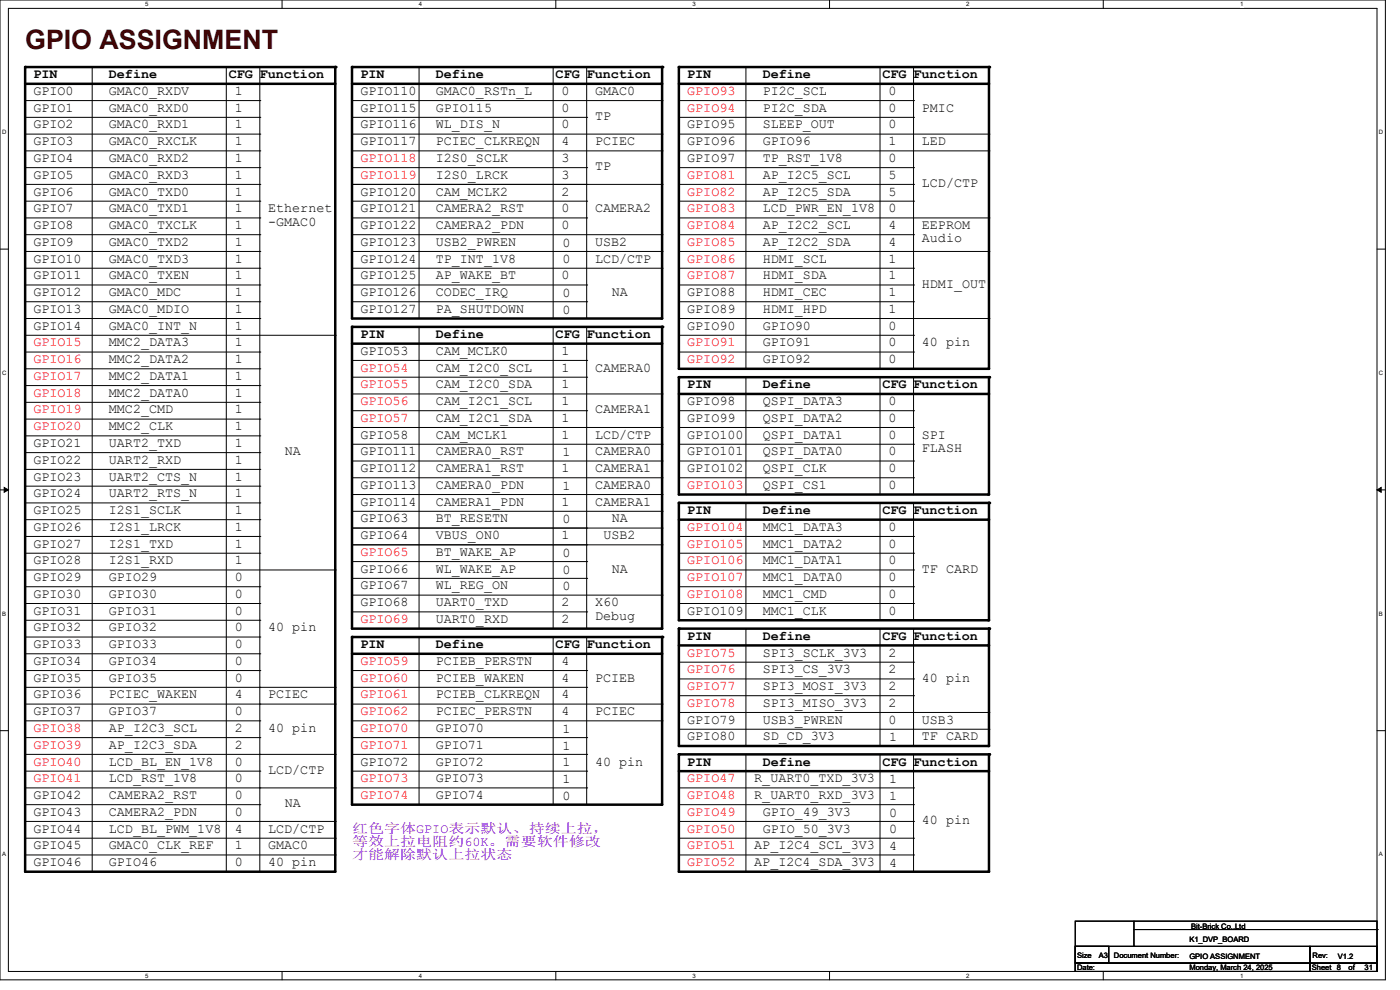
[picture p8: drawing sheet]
<svg xmlns="http://www.w3.org/2000/svg" width="297mm" height="210mm" viewBox="0 0 297 210" stroke-linecap="round" stroke-linejoin="round" font-family="sans-serif">
<path d="M0 0h293.9v207.8h-293.9zM1.8 1.8h290.3v204.3h-290.3z" fill="none" stroke="#000" stroke-width=".21"/>
<g fill="#fff">
<path d="M30.8 .2h.7v1.4h-.7z"/>
<path d="M30.8 206.2h.7v1.5h-.7z"/>
</g>
<path d="M59.8 0v1.8M59.8 206.1v1.7" fill="none" stroke="#000" stroke-width=".21"/>
<g fill="#fff">
<path d="M88.9 .2h.7v1.4h-.7z"/>
<path d="M88.9 206.2h.7v1.5h-.7z"/>
</g>
<path d="M117.9 0v1.8M117.9 206.1v1.7" fill="none" stroke="#000" stroke-width=".21"/>
<g fill="#fff">
<path d="M146.9 .2h.7v1.4h-.7z"/>
<path d="M146.9 206.2h.7v1.5h-.7z"/>
</g>
<path d="M176 0v1.8M176 206.1v1.7" fill="none" stroke="#000" stroke-width=".21"/>
<g fill="#fff">
<path d="M205 .2h.7v1.4h-.7z"/>
<path d="M205 206.2h.7v1.5h-.7z"/>
</g>
<path d="M234.1 0v1.8M234.1 206.1v1.7" fill="none" stroke="#000" stroke-width=".21"/>
<g fill="#fff">
<path d="M263.1 .2h.7v1.4h-.7z"/>
<path d="M263.1 206.2h.7v1.5h-.7z"/>
<path d="M.4 27.3h1v1.4h-1z"/>
<path d="M292.6 27.3h.9v1.4h-.9z"/>
<path d="M.4 78.4h1v1.4h-1z"/>
<path d="M292.6 78.4h.9v1.4h-.9z"/>
</g>
<path d="M0 52.8h1.8M292.1 52.8h1.8" fill="none" stroke="#000" stroke-width=".21"/>
<g fill="#fff">
<path d="M.4 129.4h.9v1.5h-.9z"/>
<path d="M292.6 129.4h.8v1.5h-.8z"/>
</g>
<path d="M0 103.9h1.8M292.1 103.9h1.8" fill="none" stroke="#000" stroke-width=".21"/>
<path d="M.9 103.4l.9 .5-.9 .5zM292.1 103.9l.9-.5v1z" fill="#000" stroke="#000" stroke-width=".21"/>
<g fill="#fff">
<path d="M.4 180.5h.9v1.4h-.9z"/>
<path d="M292.6 180.5h.8v1.4h-.8z"/>
</g>
<g fill="none" stroke="#000" stroke-width=".21">
<path d="M19.6 14.2h.1M19.6 14.2v170.7M48 14.2h.1M48 14.2v170.7M55.1 14.2h.1M55.1 14.2v170.7M88.9 14.2h.1M88.9 14.2v53.4M117.3 14.2h.1M117.3 14.2v53.4M124.5 14.2h.1M124.5 14.2v53.4"/>
<path d="M158.2 14.2h.1M158.2 14.2v64M186.7 14.2h.1M186.7 14.2v64M193.8 14.2h.1M193.8 14.2v64M5.3 21.3h49.8M5.3 24.9h49.8M5.3 28.4h49.8M5.3 35.6h49.8M5.3 39.1h49.8M5.3 32h49.8"/>
<path d="M55.1 21.3h.1M55.1 24.9h.1M55.1 28.4h.1M55.1 35.6h.1M55.1 39.1h.1M55.1 32h.1M74.7 21.3h65.8M74.7 24.9h49.8M74.7 28.4h65.8M74.7 35.6h49.8M74.7 39.1h65.8M74.7 32h65.8"/>
<path d="M124.5 24.9h.1M124.5 35.6h.1M124.5 39.1h.1M140.5 21.3h.1M140.5 32h.1M140.5 28.4h.1M140.5 39.1h.1M144 21.3h49.8M144 24.9h49.8M144 28.4h65.8M144 35.6h49.8M144 39.1h49.8"/>
<path d="M144 32h65.8M193.8 21.3h.1M193.8 24.9h.1M193.8 39.1h.1M193.8 35.6h.1M209.8 28.4h.1M209.8 32h.1M5.3 42.7h49.8M5.3 46.2h49.8M5.3 49.8h49.8M5.3 53.3h49.8M5.3 56.9h49.8"/>
<path d="M55.1 42.7h.1M55.1 46.2h.1M55.1 49.8h.1M55.1 53.3h.1M55.1 56.9h.1M74.7 42.7h49.8M74.7 46.2h49.8M74.7 49.8h65.8M74.7 53.3h65.8M74.7 56.9h65.8M124.5 42.7h.1M124.5 46.2h.1"/>
<path d="M124.5 53.3h.1M140.5 49.8h.1M140.5 56.9h.1M140.5 53.3h.1M144 42.7h49.8M144 46.2h65.8M144 49.8h49.8M144 53.3h65.8M144 56.9h49.8M193.8 42.7h.1M193.8 56.9h.1M193.8 49.8h.1"/>
<path d="M209.8 46.2h.1M209.8 53.3h.1M5.3 60.5h49.8M5.3 64h49.8M5.3 67.6h49.8M5.3 71.1h65.8M5.3 74.7h49.8M5.3 78.2h49.8M55.1 60.5h.1M55.1 64h.1M55.1 67.6h.1M55.1 74.7h.1"/>
<path d="M55.1 78.2h.1M71.1 71.1h.1M74.7 60.5h49.8M74.7 64h49.8M74.7 76.5h49.8M88.9 69.3h.1M88.9 69.3v64M117.3 69.3h.1M117.3 69.3v64M124.5 60.5h.1M124.5 64h.1M124.5 69.3h.1"/>
<path d="M124.5 76.5h.1M124.5 69.3v64M144 60.5h49.8M144 64h49.8M144 67.6h65.8M144 71.1h49.8M144 74.7h49.8M193.8 60.5h.1M193.8 64h.1M193.8 74.7h.1M193.8 71.1h.1M209.8 67.6h.1"/>
<path d="M5.3 81.8h49.8M5.3 85.3h49.8M5.3 88.9h49.8M5.3 92.5h49.8M5.3 96h49.8M5.3 99.6h49.8M55.1 81.8h.1M55.1 85.3h.1M55.1 88.9h.1M55.1 92.5h.1M55.1 96h.1M55.1 99.6h.1"/>
<path d="M74.7 80h49.8M74.7 83.6h65.8M74.7 90.7h65.8M74.7 87.1h49.8M74.7 94.2h65.8M74.7 97.8h65.8M124.5 80h.1M124.5 90.7h.1M124.5 87.1h.1M140.5 83.6h.1M140.5 94.2h.1M140.5 97.8h.1"/>
<path d="M140.5 90.7h.1M144 90.7h49.8M144 87.1h49.8M144 94.2h49.8M144 97.8h49.8M158.2 80h.1M158.2 80v24.9M186.7 80h.1M186.7 80v24.9M193.8 80h.1M193.8 87.1h.1M193.8 90.7h.1"/>
<path d="M193.8 94.2h.1M193.8 97.8h.1M193.8 80v24.9M5.3 113.8h49.8M5.3 117.3h49.8M5.3 103.1h49.8M5.3 106.7h49.8M5.3 110.2h49.8M55.1 103.1h.1M55.1 106.7h.1M55.1 110.2h.1M55.1 113.8h.1"/>
<path d="M55.1 117.3h.1M74.7 104.9h65.8M74.7 115.6h65.8M74.7 119.1h49.8M74.7 101.3h65.8M74.7 108.5h65.8M74.7 112h65.8M124.5 115.6h.1M124.5 119.1h.1M124.5 112h.1M140.5 104.9h.1M140.5 101.3h.1"/>
<path d="M140.5 108.5h.1M140.5 112h.1M140.5 115.6h.1M144 101.3h49.8M144 113.8h49.8M144 117.3h49.8M158.2 106.7h.1M158.2 106.7v24.9M186.7 106.7h.1M186.7 106.7v24.9M193.8 101.3h.1M193.8 106.7h.1"/>
<path d="M193.8 113.8h.1M193.8 117.3h.1M193.8 106.7v24.9M5.3 120.9h65.8M5.3 128h49.8M5.3 124.5h49.8M5.3 131.6h49.8M5.3 135.1h49.8M5.3 138.7h49.8M55.1 124.5h.1M55.1 128h.1M55.1 131.6h.1"/>
<path d="M55.1 135.1h.1M55.1 138.7h.1M71.1 120.9h.1M74.7 122.7h49.8M74.7 129.8h49.8M74.7 126.2h65.8M88.9 135.1h.1M88.9 135.1v35.6M117.3 135.1h.1M117.3 135.1v35.6M124.5 135.1h.1M124.5 122.7h.1"/>
<path d="M124.5 129.8h.1M124.5 135.1v35.6M140.5 126.2h.1M144 120.9h49.8M144 128h49.8M144 124.5h49.8M158.2 133.3h.1M158.2 133.3v24.9M186.7 133.3h.1M186.7 133.3v24.9M193.8 133.3h.1M193.8 120.9h.1"/>
<path d="M193.8 128h.1M193.8 124.5h.1M193.8 133.3v24.9M0 155h1.8M5.3 142.2h49.8M5.3 145.8h65.8M5.3 152.9h49.8M5.3 156.5h49.8M5.3 149.4h65.8M55.1 142.2h.1M55.1 145.8h.1M55.1 149.4h.1"/>
<path d="M55.1 152.9h.1M55.1 156.5h.1M71.1 145.8h.1M71.1 149.4h.1M74.7 142.2h49.8M74.7 145.8h49.8M74.7 152.9h65.8M74.7 156.5h49.8M74.7 149.4h65.8M124.5 142.2h.1M124.5 145.8h.1M124.5 156.5h.1"/>
<path d="M140.5 152.9h.1M140.5 149.4h.1M144 140.5h49.8M144 144h49.8M144 147.6h49.8M144 151.1h65.8M144 154.7h65.8M193.8 140.5h.1M193.8 144h.1M193.8 147.6h.1M209.8 151.1h.1M209.8 154.7h.1"/>
<path d="M292.1 155h1.8M5.3 167.1h65.8M5.3 170.7h49.8M5.3 174.2h65.8M5.3 177.8h65.8M5.3 160h65.8M5.3 163.6h49.8M55.1 160h.1M55.1 163.6h.1M55.1 167.1h.1M55.1 170.7h.1M71.1 174.2h.1"/>
<path d="M71.1 177.8h.1M71.1 167.1h.1M71.1 160h.1M74.7 167.1h49.8M74.7 160h49.8M74.7 163.6h49.8M124.5 160h.1M124.5 163.6h.1M124.5 167.1h.1M144 167.1h49.8M144 170.7h49.8M144 174.2h49.8"/>
<path d="M144 177.8h49.8M158.2 160h.1M158.2 160v24.9M186.7 160h.1M186.7 160v24.9M193.8 160h.1M193.8 167.1h.1M193.8 170.7h.1M193.8 174.2h.1M193.8 177.8h.1M193.8 160v24.9M5.3 181.4h65.8"/>
<path d="M71.1 181.4h.1M144 181.4h49.8M193.8 181.4h.1M228.1 195.4h64v10.7h-64zM240.6 197.2h51.5M240.6 195.4v5.3M292.1 197.2h.1M228.1 200.7h7.1v3.6h-7.1zM228.1 200.7h49.8v3.6h-49.8zM228.1 204.3h49.8v1.8h-49.8zM240.6 200.7h.1M277.9 200.7h14.2v3.6h-14.2z"/>
<path d="M277.9 204.3h14.2v1.8h-14.2z"/>
</g>
<g fill="none" stroke="#000" stroke-width=".53">
<path d="M5.3 17.8h65.6M74.7 17.8h65.6M144 17.8h65.6M74.7 72.9h65.6M140.3 67.6h-65.6v-53.4h65.8v53.4M209.6 78.2h-65.6v-64h65.8v64M144 83.6h65.6M144 110.2h65.6M209.6 104.9h-65.6v-24.9h65.8v24.9M74.7 138.7h65.6M140.3 133.3h-65.6v-64h65.8v64M144 136.9h65.6"/>
<path d="M209.6 131.6h-65.6v-24.9h65.8v24.9M209.6 158.2h-65.6v-24.9h65.8v24.9M140.3 170.7h-65.6v-35.6h65.8v35.6M144 163.6h65.6M70.9 184.9h-65.6v-170.7h65.8v170.7M209.6 184.9h-65.6v-24.9h65.8v24.9"/>
</g>
<g fill="#000">
<circle cx="5.3" cy="14.2" r=".26"/>
<circle cx="70.9" cy="17.8" r=".26"/>
<circle cx="71.1" cy="14.2" r=".26"/>
<circle cx="74.7" cy="14.2" r=".26"/>
<circle cx="140.3" cy="17.8" r=".26"/>
<circle cx="140.5" cy="14.2" r=".26"/>
<circle cx="144" cy="14.2" r=".26"/>
<circle cx="209.6" cy="17.8" r=".26"/>
<circle cx="209.8" cy="14.2" r=".26"/>
<circle cx="74.7" cy="69.3" r=".26"/>
<circle cx="140.3" cy="72.9" r=".26"/>
<circle cx="140.3" cy="67.6" r=".26"/>
<circle cx="140.5" cy="69.3" r=".26"/>
<circle cx="209.6" cy="78.2" r=".26"/>
<circle cx="144" cy="80" r=".26"/>
<circle cx="209.6" cy="83.6" r=".26"/>
<circle cx="209.8" cy="80" r=".26"/>
<circle cx="144" cy="106.7" r=".26"/>
<circle cx="209.6" cy="110.2" r=".26"/>
<circle cx="209.6" cy="104.9" r=".26"/>
<circle cx="209.8" cy="106.7" r=".26"/>
<circle cx="74.7" cy="135.1" r=".26"/>
<circle cx="140.3" cy="133.3" r=".26"/>
<circle cx="140.3" cy="138.7" r=".26"/>
<circle cx="140.5" cy="135.1" r=".26"/>
<circle cx="144" cy="133.3" r=".26"/>
<circle cx="209.6" cy="136.9" r=".26"/>
<circle cx="209.6" cy="131.6" r=".26"/>
<circle cx="209.8" cy="133.3" r=".26"/>
<circle cx="209.6" cy="158.2" r=".26"/>
<circle cx="140.3" cy="170.7" r=".26"/>
<circle cx="144" cy="160" r=".26"/>
<circle cx="209.6" cy="163.6" r=".26"/>
<circle cx="209.8" cy="160" r=".26"/>
<circle cx="70.9" cy="184.9" r=".26"/>
<circle cx="209.6" cy="184.9" r=".26"/>
</g>
<text font-size="5.7" fill="#400000" x="5.3" y="10.5">GPIO ASSIGNMENT</text>
<g font-size="2.8">
<text x="7.1" y="16.6">PIN</text>
<text x="23.1" y="16.6">Define</text>
<text x="48.5" y="16.6">CFG</text>
<text x="55.1" y="16.6">Function</text>
<text x="76.5" y="16.6">PIN</text>
<text x="92.5" y="16.6">Define</text>
<text x="117.9" y="16.6">CFG</text>
<text x="124.5" y="16.6">Function</text>
<text x="145.8" y="16.6">PIN</text>
<text x="161.8" y="16.6">Define</text>
<text x="187.2" y="16.6">CFG</text>
<text x="193.8" y="16.6">Function</text>
<text x="7.1" y="20.1">GPIO0</text>
<text x="7.1" y="23.7">GPIO1</text>
<text x="23.1" y="20.1">GMAC0_RXDV</text>
<text x="23.1" y="23.7">GMAC0_RXD0</text>
<text x="49.8" y="20.1">1</text>
<text x="49.8" y="23.7">1</text>
<text x="76.5" y="23.7">GPIO115</text>
<text x="76.5" y="20.1">GPIO110</text>
<text x="92.5" y="20.1">GMAC0_RSTn_L</text>
<text x="92.5" y="23.7">GPIO115</text>
<text x="119.1" y="23.7">0</text>
<text x="119.1" y="20.1">0</text>
<text x="126.2" y="20.1">GMAC0</text>
<text x="161.8" y="23.7">PI2C_SDA</text>
<text x="161.8" y="20.1">PI2C_SCL</text>
<text x="188.5" y="20.1">0</text>
<text x="188.5" y="23.7">0</text>
<text x="195.6" y="23.7">PMIC</text>
<text x="7.1" y="27.3">GPIO2</text>
<text x="23.1" y="27.3">GMAC0_RXD1</text>
<text x="49.8" y="27.3">1</text>
<text x="76.5" y="27.3">GPIO116</text>
<text x="92.5" y="27.3">WL_DIS_N</text>
<text x="119.1" y="27.3">0</text>
<text x="126.2" y="25.5">TP</text>
<text x="145.8" y="27.3">GPIO95</text>
<text x="161.8" y="27.3">SLEEP_OUT</text>
<text x="188.5" y="27.3">0</text>
<text x="7.1" y="34.4">GPIO4</text>
<text x="7.1" y="30.8">GPIO3</text>
<text x="23.1" y="34.4">GMAC0_RXD2</text>
<text x="23.1" y="30.8">GMAC0_RXCLK</text>
<text x="49.8" y="30.8">1</text>
<text x="49.8" y="34.4">1</text>
<text x="76.5" y="30.8">GPIO117</text>
<text x="92.5" y="30.8">PCIEC_CLKREQN</text>
<text x="92.5" y="34.4">I2S0_SCLK</text>
<text x="119.1" y="30.8">4</text>
<text x="119.1" y="34.4">3</text>
<text x="126.2" y="30.8">PCIEC</text>
<text x="145.8" y="30.8">GPIO96</text>
<text x="145.8" y="34.4">GPIO97</text>
<text x="161.8" y="30.8">GPIO96</text>
<text x="161.8" y="34.4">TP_RST_1V8</text>
<text x="188.5" y="30.8">1</text>
<text x="188.5" y="34.4">0</text>
<text x="195.6" y="30.8">LED</text>
<text x="7.1" y="41.5">GPIO6</text>
<text x="7.1" y="37.9">GPIO5</text>
<text x="23.1" y="37.9">GMAC0_RXD3</text>
<text x="23.1" y="41.5">GMAC0_TXD0</text>
<text x="49.8" y="37.9">1</text>
<text x="49.8" y="41.5">1</text>
<text x="76.5" y="41.5">GPIO120</text>
<text x="92.5" y="37.9">I2S0_LRCK</text>
<text x="92.5" y="41.5">CAM_MCLK2</text>
<text x="119.1" y="37.9">3</text>
<text x="119.1" y="41.5">2</text>
<text x="126.2" y="36.1">TP</text>
<text x="161.8" y="41.5">AP_I2C5_SDA</text>
<text x="161.8" y="37.9">AP_I2C5_SCL</text>
<text x="188.5" y="37.9">5</text>
<text x="188.5" y="41.5">5</text>
<text x="195.6" y="39.7">LCD/CTP</text>
<text x="7.1" y="45">GPIO7</text>
<text x="23.1" y="45">GMAC0_TXD1</text>
<text x="49.8" y="45">1</text>
<text x="56.9" y="45">Ethernet</text>
<text x="56.9" y="47.9">-GMAC0</text>
<text x="76.5" y="45">GPIO121</text>
<text x="92.5" y="45">CAMERA2_RST</text>
<text x="119.1" y="45">0</text>
<text x="126.2" y="45">CAMERA2</text>
<text x="161.8" y="45">LCD_PWR_EN_1V8</text>
<text x="188.5" y="45">0</text>
<text x="7.1" y="52.1">GPIO9</text>
<text x="7.1" y="48.6">GPIO8</text>
<text x="23.1" y="52.1">GMAC0_TXD2</text>
<text x="23.1" y="48.6">GMAC0_TXCLK</text>
<text x="49.8" y="48.6">1</text>
<text x="49.8" y="52.1">1</text>
<text x="76.5" y="52.1">GPIO123</text>
<text x="76.5" y="48.6">GPIO122</text>
<text x="92.5" y="52.1">USB2_PWREN</text>
<text x="92.5" y="48.6">CAMERA2_PDN</text>
<text x="119.1" y="48.6">0</text>
<text x="119.3" y="52.3">0</text>
<text x="126.2" y="52.1">USB2</text>
<text x="161.8" y="52.1">AP_I2C2_SDA</text>
<text x="161.8" y="48.6">AP_I2C2_SCL</text>
<text x="188.5" y="48.6">4</text>
<text x="188.5" y="52.1">4</text>
<text x="195.6" y="48.6">EEPROM</text>
<text x="195.6" y="51.4">Audio</text>
<text x="7.1" y="59.3">GPIO11</text>
<text x="7.1" y="55.7">GPIO10</text>
<text x="23.1" y="55.7">GMAC0_TXD3</text>
<text x="23.1" y="59.3">GMAC0_TXEN</text>
<text x="49.8" y="55.7">1</text>
<text x="49.8" y="59.3">1</text>
<text x="76.5" y="55.7">GPIO124</text>
<text x="76.5" y="59.3">GPIO125</text>
<text x="92.5" y="55.7">TP_INT_1V8</text>
<text x="92.5" y="59.3">AP_WAKE_BT</text>
<text x="119.1" y="59.3">0</text>
<text x="119.3" y="55.9">0</text>
<text x="126.2" y="55.7">LCD/CTP</text>
<text x="161.8" y="59.3">HDMI_SDA</text>
<text x="161.8" y="55.7">HDMI_SCL</text>
<text x="188.5" y="55.7">1</text>
<text x="188.5" y="59.3">1</text>
<text x="7.1" y="62.8">GPIO12</text>
<text x="23.1" y="62.8">GMAC0_MDC</text>
<text x="49.8" y="62.8">1</text>
<text x="76.5" y="62.8">GPIO126</text>
<text x="92.5" y="62.8">CODEC_IRQ</text>
<text x="119.3" y="63">0</text>
<text x="129.8" y="62.8">NA</text>
<text x="145.8" y="62.8">GPIO88</text>
<text x="161.8" y="62.8">HDMI_CEC</text>
<text x="188.5" y="62.8">1</text>
<text x="195.6" y="61">HDMI_OUT</text>
<text x="7.1" y="66.4">GPIO13</text>
<text x="7.1" y="69.9">GPIO14</text>
<text x="23.1" y="69.9">GMAC0_INT_N</text>
<text x="23.1" y="66.4">GMAC0_MDIO</text>
<text x="49.8" y="66.4">1</text>
<text x="49.8" y="69.9">1</text>
<text x="76.5" y="66.4">GPIO127</text>
<text x="76.5" y="71.7">PIN</text>
<text x="92.5" y="71.7">Define</text>
<text x="92.5" y="66.4">PA_SHUTDOWN</text>
<text x="117.9" y="71.7">CFG</text>
<text x="119.3" y="66.5">0</text>
<text x="124.5" y="71.7">Function</text>
<text x="145.8" y="66.4">GPIO89</text>
<text x="145.8" y="69.9">GPIO90</text>
<text x="161.8" y="66.4">HDMI_HPD</text>
<text x="161.8" y="69.9">GPIO90</text>
<text x="188.5" y="66.4">1</text>
<text x="188.5" y="69.9">0</text>
<text x="23.1" y="73.5">MMC2_DATA3</text>
<text x="23.1" y="77">MMC2_DATA2</text>
<text x="49.8" y="73.5">1</text>
<text x="49.8" y="77">1</text>
<text x="76.5" y="75.3">GPIO53</text>
<text x="92.5" y="75.3">CAM_MCLK0</text>
<text x="119.1" y="75.3">1</text>
<text x="161.8" y="73.5">GPIO91</text>
<text x="161.8" y="77">GPIO92</text>
<text x="188.5" y="73.5">0</text>
<text x="188.5" y="77">0</text>
<text x="195.6" y="73.5">40 pin</text>
<text x="23.1" y="80.6">MMC2_DATA1</text>
<text x="49.8" y="80.6">1</text>
<text x="92.5" y="82.4">CAM_I2C0_SDA</text>
<text x="92.5" y="78.8">CAM_I2C0_SCL</text>
<text x="119.1" y="78.8">1</text>
<text x="119.1" y="82.4">1</text>
<text x="126.2" y="78.8">CAMERA0</text>
<text x="145.8" y="82.4">PIN</text>
<text x="161.8" y="82.4">Define</text>
<text x="187.2" y="82.4">CFG</text>
<text x="193.8" y="82.4">Function</text>
<text x="23.1" y="84.1">MMC2_DATA0</text>
<text x="23.1" y="87.7">MMC2_CMD</text>
<text x="49.8" y="84.1">1</text>
<text x="49.8" y="87.7">1</text>
<text x="92.5" y="85.9">CAM_I2C1_SCL</text>
<text x="92.5" y="89.5">CAM_I2C1_SDA</text>
<text x="119.1" y="85.9">1</text>
<text x="119.1" y="89.5">1</text>
<text x="126.2" y="87.7">CAMERA1</text>
<text x="145.8" y="89.5">GPIO99</text>
<text x="145.8" y="85.9">GPIO98</text>
<text x="161.8" y="89.5">QSPI_DATA2</text>
<text x="161.8" y="85.9">QSPI_DATA3</text>
<text x="188.5" y="85.9">0</text>
<text x="188.5" y="89.5">0</text>
<text x="7.1" y="94.8">GPIO21</text>
<text x="23.1" y="94.8">UART2_TXD</text>
<text x="23.1" y="91.3">MMC2_CLK</text>
<text x="49.8" y="91.3">1</text>
<text x="49.8" y="94.8">1</text>
<text x="76.5" y="93">GPIO58</text>
<text x="92.5" y="93">CAM_MCLK1</text>
<text x="119.1" y="93">1</text>
<text x="126.2" y="93">LCD/CTP</text>
<text x="145.8" y="93">GPIO100</text>
<text x="161.8" y="93">QSPI_DATA1</text>
<text x="188.5" y="93">0</text>
<text x="195.6" y="93">SPI</text>
<text x="195.6" y="95.9">FLASH</text>
<text x="7.1" y="101.9">GPIO23</text>
<text x="7.1" y="98.4">GPIO22</text>
<text x="23.1" y="101.9">UART2_CTS_N</text>
<text x="23.1" y="98.4">UART2_RXD</text>
<text x="49.8" y="98.4">1</text>
<text x="49.8" y="101.9">1</text>
<text x="60.5" y="96.6">NA</text>
<text x="76.5" y="96.6">GPIO111</text>
<text x="76.5" y="100.1">GPIO112</text>
<text x="92.5" y="96.6">CAMERA0_RST</text>
<text x="92.5" y="100.1">CAMERA1_RST</text>
<text x="119.1" y="100.1">1</text>
<text x="119.3" y="96.8">1</text>
<text x="126.2" y="96.6">CAMERA0</text>
<text x="126.2" y="100.1">CAMERA1</text>
<text x="145.8" y="96.6">GPIO101</text>
<text x="145.8" y="100.1">GPIO102</text>
<text x="161.8" y="96.6">QSPI_DATA0</text>
<text x="161.8" y="100.1">QSPI_CLK</text>
<text x="188.5" y="96.6">0</text>
<text x="188.5" y="100.1">0</text>
<text x="7.1" y="105.5">GPIO24</text>
<text x="23.1" y="105.5">UART2_RTS_N</text>
<text x="49.8" y="105.5">1</text>
<text x="76.5" y="103.7">GPIO113</text>
<text x="76.5" y="107.3">GPIO114</text>
<text x="92.5" y="107.3">CAMERA1_PDN</text>
<text x="92.5" y="103.7">CAMERA0_PDN</text>
<text x="119.1" y="107.3">1</text>
<text x="119.3" y="103.9">1</text>
<text x="126.2" y="103.7">CAMERA0</text>
<text x="126.2" y="107.3">CAMERA1</text>
<text x="161.8" y="103.7">QSPI_CS1</text>
<text x="188.5" y="103.7">0</text>
<text x="7.1" y="112.6">GPIO26</text>
<text x="7.1" y="109">GPIO25</text>
<text x="23.1" y="109">I2S1_SCLK</text>
<text x="23.1" y="112.6">I2S1_LRCK</text>
<text x="49.8" y="109">1</text>
<text x="49.8" y="112.6">1</text>
<text x="76.5" y="110.8">GPIO63</text>
<text x="92.5" y="110.8">BT_RESETN</text>
<text x="119.3" y="111">0</text>
<text x="129.8" y="110.8">NA</text>
<text x="145.8" y="109">PIN</text>
<text x="161.8" y="109">Define</text>
<text x="161.8" y="112.6">MMC1_DATA3</text>
<text x="187.2" y="109">CFG</text>
<text x="188.5" y="112.6">0</text>
<text x="193.8" y="109">Function</text>
<text x="7.1" y="116.2">GPIO27</text>
<text x="7.1" y="119.7">GPIO28</text>
<text x="23.1" y="116.2">I2S1_TXD</text>
<text x="23.1" y="119.7">I2S1_RXD</text>
<text x="49.8" y="116.2">1</text>
<text x="49.8" y="119.7">1</text>
<text x="76.5" y="114.4">GPIO64</text>
<text x="92.5" y="114.4">VBUS_ON0</text>
<text x="92.5" y="117.9">BT_WAKE_AP</text>
<text x="119.1" y="114.4">1</text>
<text x="119.3" y="118.1">0</text>
<text x="128" y="114.4">USB2</text>
<text x="161.8" y="116.2">MMC1_DATA2</text>
<text x="161.8" y="119.7">MMC1_DATA1</text>
<text x="188.5" y="116.2">0</text>
<text x="188.5" y="119.7">0</text>
<text x="7.1" y="123.3">GPIO29</text>
<text x="23.1" y="123.3">GPIO29</text>
<text x="49.8" y="123.3">0</text>
<text x="76.5" y="121.5">GPIO66</text>
<text x="76.5" y="125">GPIO67</text>
<text x="92.5" y="121.5">WL_WAKE_AP</text>
<text x="92.5" y="125">WL_REG_ON</text>
<text x="119.3" y="121.7">0</text>
<text x="119.3" y="125.2">0</text>
<text x="129.8" y="121.5">NA</text>
<text x="161.8" y="123.3">MMC1_DATA0</text>
<text x="188.5" y="123.3">0</text>
<text x="195.6" y="121.5">TF CARD</text>
<text x="7.1" y="130.4">GPIO31</text>
<text x="7.1" y="126.8">GPIO30</text>
<text x="23.1" y="126.8">GPIO30</text>
<text x="23.1" y="130.4">GPIO31</text>
<text x="49.8" y="126.8">0</text>
<text x="49.8" y="130.4">0</text>
<text x="76.5" y="128.6">GPIO68</text>
<text x="92.5" y="128.6">UART0_TXD</text>
<text x="119.1" y="128.6">2</text>
<text x="126.2" y="128.6">X60</text>
<text x="126.2" y="131.4">Debug</text>
<text x="145.8" y="130.4">GPIO109</text>
<text x="161.8" y="130.4">MMC1_CLK</text>
<text x="161.8" y="126.8">MMC1_CMD</text>
<text x="188.5" y="126.8">0</text>
<text x="188.5" y="130.4">0</text>
<text x="7.1" y="137.5">GPIO33</text>
<text x="7.1" y="133.9">GPIO32</text>
<text x="23.1" y="133.9">GPIO32</text>
<text x="23.1" y="137.5">GPIO33</text>
<text x="49.8" y="133.9">0</text>
<text x="49.8" y="137.5">0</text>
<text x="56.9" y="133.9">40 pin</text>
<text x="76.5" y="137.5">PIN</text>
<text x="92.5" y="137.5">Define</text>
<text x="92.5" y="132.2">UART0_RXD</text>
<text x="117.9" y="137.5">CFG</text>
<text x="119.1" y="132.2">2</text>
<text x="124.5" y="137.5">Function</text>
<text x="145.8" y="135.7">PIN</text>
<text x="161.8" y="135.7">Define</text>
<text x="187.2" y="135.7">CFG</text>
<text x="193.8" y="135.7">Function</text>
<text x="7.1" y="141">GPIO34</text>
<text x="23.1" y="141">GPIO34</text>
<text x="49.8" y="141">0</text>
<text x="92.5" y="141">PCIEB_PERSTN</text>
<text x="119.1" y="141">4</text>
<text x="161.8" y="142.8">SPI3_CS_3V3</text>
<text x="161.8" y="139.3">SPI3_SCLK_3V3</text>
<text x="188.5" y="139.3">2</text>
<text x="188.5" y="142.8">2</text>
<text x="7.1" y="144.6">GPIO35</text>
<text x="7.1" y="148.2">GPIO36</text>
<text x="23.1" y="148.2">PCIEC_WAKEN</text>
<text x="23.1" y="144.6">GPIO35</text>
<text x="49.8" y="148.2">4</text>
<text x="49.8" y="144.6">0</text>
<text x="56.9" y="148.2">PCIEC</text>
<text x="92.5" y="148.2">PCIEB_CLKREQN</text>
<text x="92.5" y="144.6">PCIEB_WAKEN</text>
<text x="119.1" y="144.6">4</text>
<text x="119.1" y="148.2">4</text>
<text x="126.2" y="144.6">PCIEB</text>
<text x="161.8" y="146.4">SPI3_MOSI_3V3</text>
<text x="161.8" y="149.9">SPI3_MISO_3V3</text>
<text x="188.5" y="146.4">2</text>
<text x="188.5" y="149.9">2</text>
<text x="195.6" y="144.6">40 pin</text>
<text x="7.1" y="151.7">GPIO37</text>
<text x="23.1" y="155.3">AP_I2C3_SCL</text>
<text x="23.1" y="151.7">GPIO37</text>
<text x="49.8" y="151.7">0</text>
<text x="49.8" y="155.3">2</text>
<text x="56.9" y="155.3">40 pin</text>
<text x="92.5" y="151.7">PCIEC_PERSTN</text>
<text x="92.5" y="155.3">GPIO70</text>
<text x="119.1" y="151.7">4</text>
<text x="119.3" y="155.4">1</text>
<text x="126.2" y="151.7">PCIEC</text>
<text x="145.8" y="153.5">GPIO79</text>
<text x="161.8" y="153.5">USB3_PWREN</text>
<text x="188.5" y="153.5">0</text>
<text x="195.6" y="153.5">USB3</text>
<text x="23.1" y="158.8">AP_I2C3_SDA</text>
<text x="49.8" y="158.8">2</text>
<text x="92.5" y="158.8">GPIO71</text>
<text x="119.3" y="159">1</text>
<text x="145.8" y="157">GPIO80</text>
<text x="161.8" y="157">SD_CD_3V3</text>
<text x="188.7" y="157.2">1</text>
<text x="195.6" y="157">TF CARD</text>
<text x="23.1" y="162.4">LCD_BL_EN_1V8</text>
<text x="23.1" y="165.9">LCD_RST_1V8</text>
<text x="49.8" y="162.4">0</text>
<text x="49.8" y="165.9">0</text>
<text x="56.9" y="164.2">LCD/CTP</text>
<text x="76.5" y="162.4">GPIO72</text>
<text x="92.5" y="162.4">GPIO72</text>
<text x="92.5" y="165.9">GPIO73</text>
<text x="119.3" y="162.6">1</text>
<text x="119.3" y="166.1">1</text>
<text x="126.2" y="162.4">40 pin</text>
<text x="145.8" y="162.4">PIN</text>
<text x="160" y="165.9">R_UART0_TXD_3V3</text>
<text x="161.8" y="162.4">Define</text>
<text x="187.2" y="162.4">CFG</text>
<text x="188.7" y="166.1">1</text>
<text x="193.8" y="162.4">Function</text>
<text x="7.1" y="169.5">GPIO42</text>
<text x="7.1" y="173">GPIO43</text>
<text x="23.1" y="173">CAMERA2_PDN</text>
<text x="23.1" y="169.5">CAMERA2_RST</text>
<text x="49.8" y="169.5">0</text>
<text x="49.8" y="173">0</text>
<text x="60.5" y="171.3">NA</text>
<text x="92.5" y="169.5">GPIO74</text>
<text x="119.3" y="169.7">0</text>
<text x="160" y="169.5">R_UART0_RXD_3V3</text>
<text x="161.8" y="173">GPIO_49_3V3</text>
<text x="188.7" y="169.7">1</text>
<text x="188.7" y="173.2">0</text>
<text x="7.1" y="176.6">GPIO44</text>
<text x="23.1" y="176.6">LCD_BL_PWM_1V8</text>
<text x="49.8" y="176.6">4</text>
<text x="56.9" y="176.6">LCD/CTP</text>
<text x="161.8" y="176.6">GPIO_50_3V3</text>
<text x="188.7" y="176.8">0</text>
<text x="195.6" y="174.8">40 pin</text>
<text x="7.1" y="180.2">GPIO45</text>
<text x="7.1" y="183.7">GPIO46</text>
<text x="23.1" y="180.2">GMAC0_CLK_REF</text>
<text x="23.1" y="183.7">GPIO46</text>
<text x="49.8" y="180.2">1</text>
<text x="49.8" y="183.7">0</text>
<text x="56.9" y="180.2">GMAC0</text>
<text x="56.9" y="183.7">40 pin</text>
<text x="160" y="183.7">AP_I2C4_SDA_3V3</text>
<text x="160" y="180.2">AP_I2C4_SCL_3V3</text>
<text x="188.7" y="180.3">4</text>
<text x="188.7" y="183.9">4</text>
</g>
<g font-size="2.8" fill="#f00">
<text x="145.8" y="23.7">GPIO94</text>
<text x="145.8" y="20.1">GPIO93</text>
<text x="76.5" y="34.4">GPIO118</text>
<text x="76.5" y="37.9">GPIO119</text>
<text x="145.8" y="37.9">GPIO81</text>
<text x="145.8" y="41.5">GPIO82</text>
<text x="145.8" y="45">GPIO83</text>
<text x="145.8" y="52.1">GPIO85</text>
<text x="145.8" y="48.6">GPIO84</text>
<text x="145.8" y="55.7">GPIO86</text>
<text x="145.8" y="59.3">GPIO87</text>
<text x="7.1" y="77">GPIO16</text>
<text x="7.1" y="73.5">GPIO15</text>
<text x="145.8" y="73.5">GPIO91</text>
<text x="145.8" y="77">GPIO92</text>
<text x="7.1" y="80.6">GPIO17</text>
<text x="76.5" y="78.8">GPIO54</text>
<text x="76.5" y="82.4">GPIO55</text>
<text x="7.1" y="84.1">GPIO18</text>
<text x="7.1" y="87.7">GPIO19</text>
<text x="76.5" y="85.9">GPIO56</text>
<text x="76.5" y="89.5">GPIO57</text>
<text x="7.1" y="91.3">GPIO20</text>
<text x="145.8" y="103.7">GPIO103</text>
<text x="145.8" y="112.6">GPIO104</text>
<text x="76.5" y="117.9">GPIO65</text>
<text x="145.8" y="119.7">GPIO106</text>
<text x="145.8" y="116.2">GPIO105</text>
<text x="145.8" y="123.3">GPIO107</text>
<text x="145.8" y="126.8">GPIO108</text>
<text x="76.5" y="132.2">GPIO69</text>
<text x="76.5" y="141">GPIO59</text>
<text x="145.8" y="142.8">GPIO76</text>
<text x="145.8" y="139.3">GPIO75</text>
<text x="76.5" y="144.6">GPIO60</text>
<text x="76.5" y="148.2">GPIO61</text>
<text x="145.8" y="149.9">GPIO78</text>
<text x="145.8" y="146.4">GPIO77</text>
<text x="7.1" y="155.3">GPIO38</text>
<text x="76.5" y="151.7">GPIO62</text>
<text x="76.5" y="155.3">GPIO70</text>
<text x="7.1" y="158.8">GPIO39</text>
<text x="76.5" y="158.8">GPIO71</text>
<text x="7.1" y="162.4">GPIO40</text>
<text x="7.1" y="165.9">GPIO41</text>
<text x="76.5" y="165.9">GPIO73</text>
<text x="145.8" y="165.9">GPIO47</text>
<text x="76.5" y="169.5">GPIO74</text>
<text x="145.8" y="173">GPIO49</text>
<text x="145.8" y="169.5">GPIO48</text>
<text x="145.8" y="176.6">GPIO50</text>
<text x="145.8" y="183.7">GPIO52</text>
<text x="145.8" y="180.2">GPIO51</text>
</g>
<g font-size="2.8" fill="#8000ff">
<text x="74.7" y="176.6">红色字体GPIO表示默认、持续上拉，</text>
<text x="74.7" y="179.4">等效上拉电阻约60K。需要软件修改</text>
<text x="74.7" y="182.3">才能解除默认上拉状态</text>
</g>
<g font-size="1.6">
<text x="252.7" y="197">Bit-Brick Co.,Ltd</text>
<text x="228.5" y="203.2">Size</text>
<text x="233.1" y="203.2">A3</text>
<text x="236.3" y="203.2">Document Number:</text>
<text x="252.3" y="203.4">GPIO ASSIGNMENT</text>
<text x="252.3" y="199.9">K1_DVP_BOARD</text>
<text x="278.5" y="203.2">Rev:</text>
<text x="283.8" y="203.4">V1.2</text>
<text x="228.5" y="205.7">Date:</text>
<text x="252.3" y="205.7">Monday, March 24, 2025</text>
<text x="278.3" y="205.7">Sheet</text>
<text x="283.6" y="205.7">8</text>
<text x="286.1" y="205.7">of</text>
<text x="289.5" y="205.7">31</text>
</g>
<g font-size="1.3">
<text x="30.8" y="1.3">5</text>
<text x="88.9" y="1.3">4</text>
<text x="146.9" y="1.3">3</text>
<text x="205" y="1.3">2</text>
<text x="263.1" y="1.3">1</text>
<text x=".4" y="28.5">D</text>
<text x="292.5" y="28.5">D</text>
<text x=".4" y="79.5">C</text>
<text x="292.5" y="79.5">C</text>
<text x=".4" y="130.6">B</text>
<text x="292.5" y="130.6">B</text>
<text x=".4" y="181.7">A</text>
<text x="292.5" y="181.7">A</text>
<text x="30.8" y="207.4">5</text>
<text x="88.9" y="207.4">4</text>
<text x="146.9" y="207.4">3</text>
<text x="205" y="207.4">2</text>
<text x="263.1" y="207.4">1</text>
</g>
</svg>
